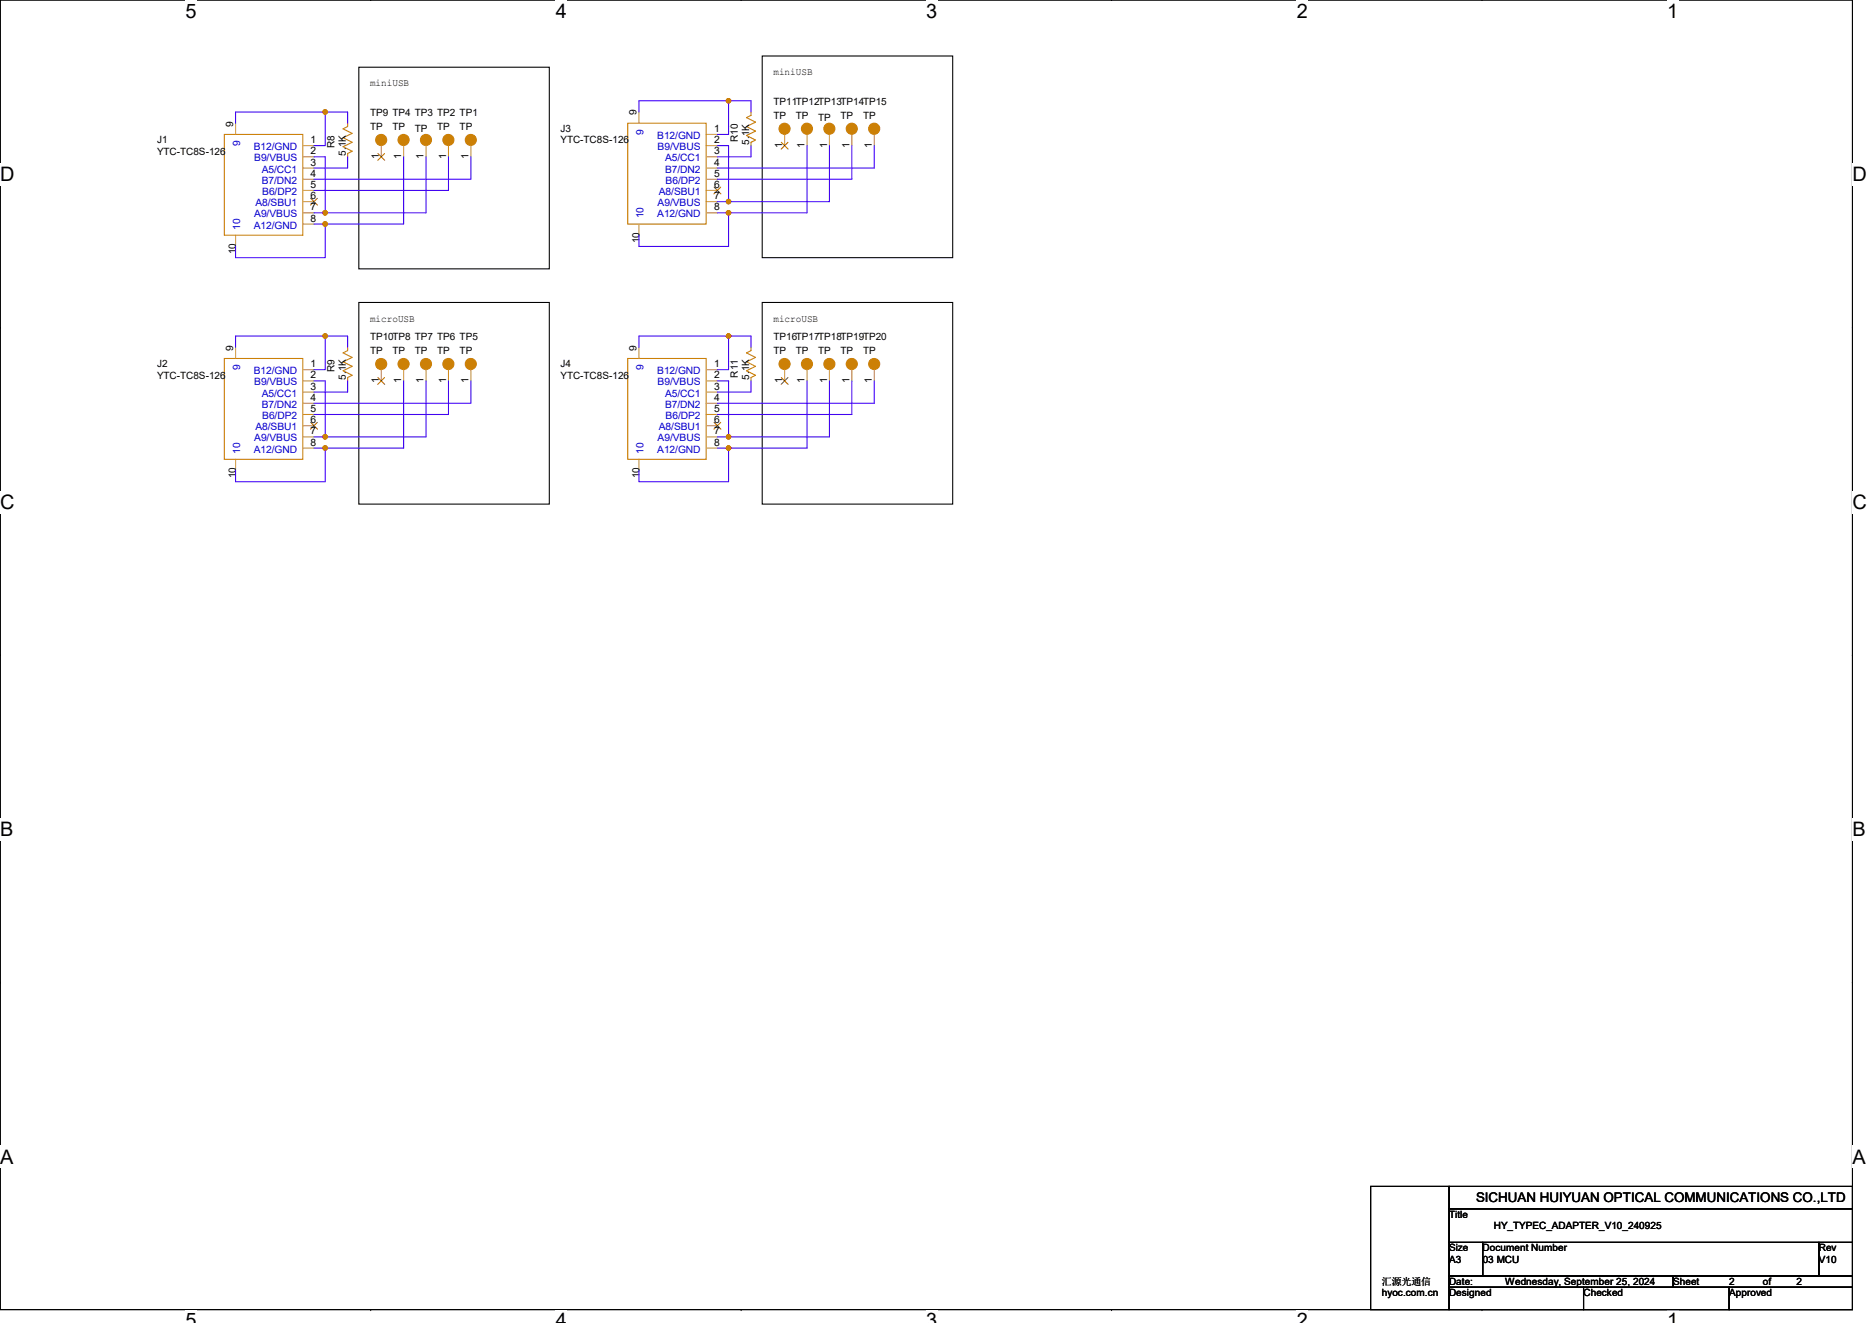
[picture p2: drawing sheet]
<svg xmlns="http://www.w3.org/2000/svg" width="297mm" height="210mm" viewBox="0 0 297 210" stroke-linecap="round" stroke-linejoin="round" font-family="sans-serif">
<path d="M0 0h293.9v207.9h-293.9z" fill="none" stroke="#000" stroke-width=".17"/>
<g fill="#fff">
<path d="M29.4 0h1.8v3.5h-1.8z"/>
<path d="M29.4 207.9h1.8v2h-1.8z"/>
</g>
<path d="M58.8 0h.1M58.8 207.9h.1" fill="none" stroke="#000" stroke-width=".17"/>
<g fill="#fff">
<path d="M88.2 0h1.8v3.5h-1.8z"/>
<path d="M88.2 207.9h1.8v2h-1.8z"/>
</g>
<path d="M117.6 0h.1M117.6 207.9h.1" fill="none" stroke="#000" stroke-width=".17"/>
<g fill="#fff">
<path d="M147 0h1.7v3.5h-1.7z"/>
<path d="M147 207.9h1.7v2h-1.7z"/>
</g>
<path d="M176.4 0h.1M176.4 207.9h.1" fill="none" stroke="#000" stroke-width=".17"/>
<g fill="#fff">
<path d="M205.8 0h1.7v3.5h-1.7z"/>
<path d="M205.8 207.9h1.7v2h-1.7z"/>
</g>
<path d="M235.2 0h.1M235.2 207.9h.1" fill="none" stroke="#000" stroke-width=".17"/>
<g fill="#fff">
<path d="M264.5 0h1.8v3.5h-1.8z"/>
<path d="M264.5 207.9h1.8v2h-1.8z"/>
<path d="M0 26h2.3v3.5h-2.3z"/>
<path d="M293.9 26h2.3v3.5h-2.3z"/>
<path d="M0 77.9h2.3v3.5h-2.3z"/>
<path d="M293.9 77.9h2.3v3.5h-2.3z"/>
</g>
<path d="M0 52h.1M293.9 52h.1" fill="none" stroke="#000" stroke-width=".17"/>
<g fill="#fff">
<path d="M0 129.9h2.1v3.5h-2.1z"/>
<path d="M293.9 129.9h2.1v3.5h-2.1z"/>
</g>
<path d="M0 103.9h.1M293.9 103.9h.1" fill="none" stroke="#000" stroke-width=".17"/>
<g fill="#fff">
<path d="M0 181.9h2.2v3.5h-2.2z"/>
<path d="M293.9 181.9h2.2v3.5h-2.2z"/>
</g>
<g fill="none" stroke="#000" stroke-width=".17">
<path d="M56.9 10.7h30.3v32h-30.3zM120.9 8.9h30.3v32h-30.3zM56.9 48h30.3v32h-30.3zM120.9 48h30.3v32h-30.3zM0 155.9h.1M293.9 155.9h.1M229.9 188.3h64v3.6h-64zM229.9 191.9h64v5.3h-64zM229.9 197.2h5.4v5.3h-5.4zM235.3 197.2h53.3v5.3h-53.3zM288.6 197.2h5.3v5.3h-5.3zM229.9 202.5h35.6v1.8h-35.6z"/>
<path d="M265.5 202.5h28.4v1.8h-28.4z"/>
</g>
<path d="M217.9 188.6h11.7v10.7h-11.7z" fill="#fff"/>
<path d="M217.5 188.3h12.4v19.6h-12.4zM229.9 188.3h64v3.6h-64zM229.9 191.9h64v5.3h-64zM229.9 197.2h5.4v5.3h-5.4zM235.3 197.2h53.3v5.3h-53.3zM288.6 197.2h5.3v5.3h-5.3zM229.9 204.3h21.4v3.6h-21.4zM229.9 202.5h35.6v1.8h-35.6zM251.3 204.3h23.1v3.6h-23.1zM265.5 202.5h28.4v1.8h-28.4zM274.4 204.3h19.5v3.6h-19.5z" fill="none" stroke="#000" stroke-width=".17"/>
<path d="M217.9 188.6h11.7v10.7h-11.7z" fill="#fff"/>
<path d="M217.5 188.3h12.4v19.6h-12.4zM229.9 188.3h64v3.6h-64zM229.9 191.9h64v5.3h-64zM229.9 197.2h5.4v5.3h-5.4zM235.3 197.2h53.3v5.3h-53.3zM288.6 197.2h5.3v5.3h-5.3zM229.9 204.3h21.4v3.6h-21.4zM229.9 202.5h35.6v1.8h-35.6zM251.3 204.3h23.1v3.6h-23.1zM265.5 202.5h28.4v1.8h-28.4zM274.4 204.3h19.5v3.6h-19.5z" fill="none" stroke="#000" stroke-width=".17"/>
<path d="M217.9 188.6h11.7v10.7h-11.7z" fill="#fff"/>
<path d="M217.5 188.3h12.4v19.6h-12.4zM229.9 204.3h21.4v3.6h-21.4zM251.3 204.3h23.1v3.6h-23.1zM274.4 204.3h19.5v3.6h-19.5z" fill="none" stroke="#000" stroke-width=".17"/>
<g fill="#cc8006" stroke="#cc8006" stroke-width=".17">
<circle cx="131.6" cy="57.8" r=".88"/>
<circle cx="131.6" cy="20.4" r=".88"/>
<circle cx="67.6" cy="22.2" r=".88"/>
<circle cx="60.5" cy="22.2" r=".88"/>
<circle cx="67.6" cy="57.8" r=".88"/>
<circle cx="124.5" cy="57.8" r=".88"/>
<circle cx="124.5" cy="20.4" r=".88"/>
<circle cx="74.7" cy="22.2" r=".88"/>
<circle cx="71.1" cy="22.2" r=".88"/>
<circle cx="135.2" cy="57.8" r=".88"/>
<circle cx="135.2" cy="20.4" r=".88"/>
<circle cx="71.1" cy="57.8" r=".88"/>
<circle cx="128" cy="57.8" r=".88"/>
<circle cx="128" cy="20.4" r=".88"/>
<circle cx="64" cy="22.2" r=".88"/>
<circle cx="60.5" cy="57.8" r=".88"/>
<circle cx="138.7" cy="57.8" r=".88"/>
<circle cx="138.7" cy="20.4" r=".88"/>
<circle cx="64" cy="57.8" r=".88"/>
<circle cx="74.7" cy="57.8" r=".88"/>
</g>
<g fill="none" stroke="#a84" stroke-width=".17">
<path d="M37.4 19.6v1.7M55.2 19.6h.1M101.4 17.8v1.8M119.2 17.8h.1M37.4 37.3v1.8M48 23.1h1.8M48 24.9h1.8M48 26.7h1.8M48 28.4h1.8M48 30.2h1.8M48 32h1.8M48 33.8h1.8"/>
<path d="M48 35.6h1.8M55.2 24.9h.1M60.5 23.1v1.8M64 23.1v1.8M67.6 23.1v1.8M71.2 23.1v1.8M74.7 23.1v1.8M101.4 35.6v1.7M112.1 21.3h1.7M112.1 23.1h1.7M112.1 24.9h1.7M112.1 26.7h1.7"/>
<path d="M112.1 28.4h1.7M112.1 30.2h1.7M112.1 32h1.7M112.1 33.8h1.7M119.2 23.1h.1M124.5 21.3v1.8M128.1 21.3v1.8M131.6 21.3v1.8M135.2 21.3v1.8M138.7 21.3v1.8M37.4 55.1v1.8M48 58.7h1.8"/>
<path d="M55.2 55.1h.1M60.5 58.7v1.8M64 58.7v1.8M67.6 58.7v1.8M71.2 58.7v1.8M74.7 58.7v1.8M101.4 55.1v1.8M112.1 58.7h1.7M119.2 55.1h.1M124.5 58.7v1.8M128.1 58.7v1.8M131.6 58.7v1.8"/>
<path d="M135.2 58.7v1.8M138.7 58.7v1.8M37.4 72.9v1.8M48 60.5h1.8M48 62.2h1.8M48 64h1.8M48 65.8h1.8M48 67.6h1.8M48 69.3h1.8M48 71.1h1.8M55.2 60.5h.1M101.4 72.9v1.8"/>
<path d="M112.1 60.5h1.7M112.1 62.2h1.7M112.1 64h1.7M112.1 65.8h1.7M112.1 67.6h1.7M112.1 69.3h1.7M112.1 71.1h1.7M119.2 60.5h.1"/>
</g>
<g fill="none" stroke="#804000" stroke-width=".16">
<path d="M49.3 31.5l1.1 1.1M50.4 31.5l-1.1 1.1M60 24.4l1 1M61 24.4l-1.1 1M113.3 29.7l1.1 1.1M114.4 29.7l-1.1 1.1M124 22.6l1 1.1M125 22.6l-1.1 1.1M60 59.9l1 1.1M61 59.9l-1.1 1.1M124 59.9l1 1.1M125 59.9l-1.1 1.1"/>
<path d="M49.3 67l1.1 1.1M50.4 67l-1.1 1.1M113.3 67l1.1 1.1M114.4 67l-1.1 1.1"/>
</g>
<path d="M55.2 19.6v.5l-.8 .3 1.5 .8-1.5 .7 1.5 .7-1.5 .7 1.5 .7-.7 .4v.5M99.6 19.6h12.5v16h-12.5zM119.2 17.8v.5l-.8 .4 1.5 .7-1.5 .7 1.5 .7-1.5 .7 1.5 .7-.7 .4v.5M35.6 21.3h12.4v16h-12.4zM35.6 56.9h12.4v16h-12.4zM55.2 55.1v.5l-.8 .4 1.5 .7-1.5 .7 1.5 .7-1.5 .7 1.5 .8-.7 .3v.6M99.6 56.9h12.5v16h-12.5zM119.2 55.1v.5l-.8 .4 1.5 .7-1.5 .7 1.5 .7-1.5 .7 1.5 .8-.7 .3v.6" fill="none" stroke="#cc8006" stroke-width=".17"/>
<g fill="none" stroke="#4200ff" stroke-width=".17">
<path d="M51.6 17.8h-14.2v1.8M51.6 17.8v5.3h-1.8M51.6 17.8h3.6v1.8M115.6 16h3.6v1.8M115.6 16h-14.2v1.8M115.6 16v5.3h-1.8M49.8 35.6h1.8M49.8 24.9h1.8v8.9M49.8 33.8h1.8M51.6 35.6v5.3h-14.2v-1.8M55.2 24.9v1.8h-5.4M64 24.9v10.7h-12.4"/>
<path d="M67.6 24.9v8.9h-16M71.2 24.9v5.3h-21.4M74.7 24.9v3.5h-24.9M113.8 32h1.8M113.8 23.1h1.8v8.9M113.8 33.8h1.8M115.6 33.8v5.3h-14.2v-1.8M119.2 23.1v1.8h-5.4M128.1 23.1v10.7h-12.5M131.6 23.1v8.9h-16M135.2 23.1v5.3h-21.4M138.7 23.1v3.6h-24.9"/>
<path d="M51.6 53.3h-14.2v1.8M51.6 53.3v5.4h-1.8M51.6 53.3h3.6v1.8M115.6 53.3h3.6v1.8M115.6 53.3h-14.2v1.8M115.6 53.3v5.4h-1.8M49.8 60.5h1.8v8.8M49.8 69.3h1.8M49.8 71.1h1.8M51.6 71.1v5.4h-14.2v-1.8M55.2 60.5v1.7h-5.4M64 60.5v10.6h-12.4"/>
<path d="M67.6 60.5v8.8h-16M71.2 60.5v5.3h-21.4M74.7 60.5v3.5h-24.9M113.8 69.3h1.8M113.8 60.5h1.8v8.8M113.8 71.1h1.8M115.6 71.1v5.4h-14.2v-1.8M119.2 60.5v1.7h-5.4M128.1 60.5v10.6h-12.5M131.6 60.5v8.8h-16M135.2 60.5v5.3h-21.4M138.7 60.5v3.5h-24.9"/>
</g>
<g fill="#f00" stroke="#f00" stroke-width=".17">
<circle cx="51.6" cy="35.5" r=".35"/>
<circle cx="51.6" cy="17.8" r=".35"/>
<circle cx="51.6" cy="33.8" r=".35"/>
<circle cx="51.6" cy="53.3" r=".35"/>
<circle cx="51.6" cy="69.3" r=".35"/>
<circle cx="51.6" cy="71.1" r=".35"/>
<circle cx="115.6" cy="16" r=".35"/>
<circle cx="115.6" cy="32" r=".35"/>
<circle cx="115.6" cy="33.8" r=".35"/>
<circle cx="115.6" cy="53.3" r=".35"/>
<circle cx="115.6" cy="69.3" r=".35"/>
<circle cx="115.6" cy="71.1" r=".35"/>
</g>
<g font-size="3.2">
<text x="29.4" y="2.8">5</text>
<text x="88.2" y="2.8">4</text>
<text x="147" y="2.8">3</text>
<text x="205.8" y="2.8">2</text>
<text x="264.5" y="2.8">1</text>
<text x="0" y="28.8">D</text>
<text x="293.9" y="28.8">D</text>
<text x="0" y="80.8">C</text>
<text x="293.9" y="80.8">C</text>
<text x="0" y="132.7">B</text>
<text x="293.9" y="132.7">B</text>
<text x="0" y="184.7">A</text>
<text x="293.9" y="184.7">A</text>
<text x="29.4" y="210.7">5</text>
<text x="88.2" y="210.7">4</text>
<text x="147" y="210.7">3</text>
<text x="205.8" y="210.7">2</text>
<text x="264.5" y="210.7">1</text>
</g>
<text font-size="2.1" x="234.2" y="190.7">SICHUAN HUIYUAN OPTICAL COMMUNICATIONS CO.,LTD</text>
<g font-size="1.6">
<text x="122.7" y="11.9">miniUSB</text>
<text x="58.7" y="13.7">miniUSB</text>
<text x="122.7" y="16.7">TP11TP12TP13TP14TP15</text>
<text x="24.9" y="22.8">J1</text>
<text x="37" y="20.1" transform="rotate(-90 37 20.1)">9</text>
<text x="49.3" y="22.7">1</text>
<text x="53.1" y="23.5" transform="rotate(-90 53.1 23.5)">R8</text>
<text x="58.7" y="18.5">TP9 TP4 TP3 TP2 TP1</text>
<text x="58.7" y="20.6">TP</text>
<text x="62.3" y="20.6">TP</text>
<text x="65.8" y="21">TP</text>
<text x="69.4" y="20.6">TP</text>
<text x="72.9" y="20.6">TP</text>
<text x="88.9" y="21">J3</text>
<text x="88.9" y="22.8">YTC-TC8S-126</text>
<text x="101" y="18.3" transform="rotate(-90 101 18.3)">9</text>
<text x="113.3" y="21">1</text>
<text x="113.3" y="22.7">2</text>
<text x="117.1" y="22.6" transform="rotate(-90 117.1 22.6)">R10</text>
<text x="118.9" y="22.9" transform="rotate(-90 118.9 22.9)">5.1K</text>
<text x="122.7" y="18.8">TP</text>
<text x="124.1" y="23.5" transform="rotate(-90 124.1 23.5)">1</text>
<text x="126.3" y="18.8">TP</text>
<text x="127.7" y="23.5" transform="rotate(-90 127.7 23.5)">1</text>
<text x="129.8" y="19.2">TP</text>
<text x="131.2" y="23.5" transform="rotate(-90 131.2 23.5)">1</text>
<text x="133.4" y="18.8">TP</text>
<text x="134.8" y="23.5" transform="rotate(-90 134.8 23.5)">1</text>
<text x="136.9" y="18.8">TP</text>
<text x="138.3" y="23.5" transform="rotate(-90 138.3 23.5)">1</text>
<text x="24.9" y="24.5">YTC-TC8S-126</text>
<text x="49.3" y="26.3">3</text>
<text x="49.3" y="28.1">4</text>
<text x="49.3" y="29.8">5</text>
<text x="49.3" y="24.5">2</text>
<text x="54.9" y="24.7" transform="rotate(-90 54.9 24.7)">5.1K</text>
<text x="60.1" y="25.3" transform="rotate(-90 60.1 25.3)">1</text>
<text x="63.7" y="25.3" transform="rotate(-90 63.7 25.3)">1</text>
<text x="67.2" y="25.3" transform="rotate(-90 67.2 25.3)">1</text>
<text x="70.8" y="25.3" transform="rotate(-90 70.8 25.3)">1</text>
<text x="74.3" y="25.3" transform="rotate(-90 74.3 25.3)">1</text>
<text x="113.3" y="29.8">6</text>
<text x="113.3" y="24.5">3</text>
<text x="113.3" y="26.3">4</text>
<text x="113.3" y="28.1">5</text>
<text x="49.3" y="31.6">6</text>
<text x="49.3" y="35.2">8</text>
<text x="49.3" y="33.4">7</text>
<text x="113.3" y="33.4">8</text>
<text x="113.3" y="31.6">7</text>
<text x="37.4" y="40.4" transform="rotate(-90 37.4 40.4)">10</text>
<text x="101.4" y="38.6" transform="rotate(-90 101.4 38.6)">10</text>
<text x="58.7" y="51">microUSB</text>
<text x="122.7" y="51">microUSB</text>
<text x="24.9" y="58.3">J2</text>
<text x="37" y="55.6" transform="rotate(-90 37 55.6)">9</text>
<text x="49.3" y="58.3">1</text>
<text x="53.1" y="59" transform="rotate(-90 53.1 59)">R9</text>
<text x="58.7" y="54">TP10TP8 TP7 TP6 TP5</text>
<text x="58.7" y="56.2">TP</text>
<text x="62.3" y="56.2">TP</text>
<text x="65.8" y="56.2">TP</text>
<text x="69.4" y="56.2">TP</text>
<text x="72.9" y="56.2">TP</text>
<text x="88.9" y="58.3">J4</text>
<text x="101" y="55.6" transform="rotate(-90 101 55.6)">9</text>
<text x="113.3" y="58.3">1</text>
<text x="117.1" y="59.9" transform="rotate(-90 117.1 59.9)">R11</text>
<text x="122.7" y="54">TP16TP17TP18TP19TP20</text>
<text x="122.7" y="56.2">TP</text>
<text x="126.3" y="56.2">TP</text>
<text x="129.8" y="56.2">TP</text>
<text x="133.4" y="56.2">TP</text>
<text x="136.9" y="56.2">TP</text>
<text x="24.9" y="60.1">YTC-TC8S-126</text>
<text x="49.3" y="61.8">3</text>
<text x="49.3" y="63.6">4</text>
<text x="49.3" y="65.4">5</text>
<text x="49.3" y="60.1">2</text>
<text x="54.9" y="60.3" transform="rotate(-90 54.9 60.3)">5.1K</text>
<text x="60.1" y="60.8" transform="rotate(-90 60.1 60.8)">1</text>
<text x="63.7" y="60.8" transform="rotate(-90 63.7 60.8)">1</text>
<text x="67.2" y="60.8" transform="rotate(-90 67.2 60.8)">1</text>
<text x="70.8" y="60.8" transform="rotate(-90 70.8 60.8)">1</text>
<text x="74.3" y="60.8" transform="rotate(-90 74.3 60.8)">1</text>
<text x="88.9" y="60.1">YTC-TC8S-126</text>
<text x="113.3" y="61.8">3</text>
<text x="113.3" y="63.6">4</text>
<text x="113.3" y="65.4">5</text>
<text x="113.3" y="60.1">2</text>
<text x="118.9" y="60.3" transform="rotate(-90 118.9 60.3)">5.1K</text>
<text x="124.1" y="60.8" transform="rotate(-90 124.1 60.8)">1</text>
<text x="127.7" y="60.8" transform="rotate(-90 127.7 60.8)">1</text>
<text x="131.2" y="60.8" transform="rotate(-90 131.2 60.8)">1</text>
<text x="134.8" y="60.8" transform="rotate(-90 134.8 60.8)">1</text>
<text x="138.3" y="60.8" transform="rotate(-90 138.3 60.8)">1</text>
<text x="49.3" y="67.2">6</text>
<text x="49.3" y="70.7">8</text>
<text x="49.3" y="69">7</text>
<text x="113.3" y="67.2">6</text>
<text x="113.3" y="70.7">8</text>
<text x="113.3" y="69">7</text>
<text x="37.4" y="75.9" transform="rotate(-90 37.4 75.9)">10</text>
<text x="101.4" y="75.9" transform="rotate(-90 101.4 75.9)">10</text>
<text x="229.9" y="193.3">Title</text>
<text x="237" y="195.1">HY_TYPEC_ADAPTER_V10_240925</text>
<text x="219.3" y="203.9">汇源光通信</text>
<text x="229.9" y="200.4">A3</text>
<text x="229.9" y="198.6">Size</text>
<text x="229.9" y="203.9">Date:</text>
<text x="235.3" y="198.6">Document Number</text>
<text x="235.3" y="200.4">03 MCU</text>
<text x="238.8" y="203.9">Wednesday, September 25, 2024</text>
<text x="265.5" y="203.9">Sheet</text>
<text x="274.4" y="203.9">2</text>
<text x="279.7" y="203.9">of</text>
<text x="285" y="203.9">2</text>
<text x="288.6" y="198.6">Rev</text>
<text x="288.6" y="200.4">V10</text>
<text x="219.3" y="205.7">hyoc.com.cn</text>
<text x="229.9" y="205.7">Designed</text>
<text x="251.3" y="205.7">Checked</text>
<text x="274.4" y="205.7">Approved</text>
</g>
<g font-size="1.6" fill="#00c">
<text x="38.1" y="23.1" transform="rotate(-90 38.1 23.1)">9</text>
<text x="40.3" y="23.8">B12/GND</text>
<text x="102.1" y="21.4" transform="rotate(-90 102.1 21.4)">9</text>
<text x="104.3" y="22.1">B12/GND</text>
<text x="104.3" y="23.8">B9/VBUS</text>
<text x="40.3" y="25.6">B9/VBUS</text>
<text x="41.5" y="27.4">A5/CC1</text>
<text x="41.5" y="29.2">B7/DN2</text>
<text x="105.5" y="25.6">A5/CC1</text>
<text x="105.5" y="27.4">B7/DN2</text>
<text x="105.6" y="29.2">B6/DP2</text>
<text x="40.3" y="34.5">A9/VBUS</text>
<text x="40.5" y="32.7">A8/SBU1</text>
<text x="41.6" y="30.9">B6/DP2</text>
<text x="102.1" y="34.7" transform="rotate(-90 102.1 34.7)">10</text>
<text x="104.3" y="34.5">A12/GND</text>
<text x="104.3" y="32.7">A9/VBUS</text>
<text x="104.5" y="30.9">A8/SBU1</text>
<text x="38.1" y="36.4" transform="rotate(-90 38.1 36.4)">10</text>
<text x="40.3" y="36.3">A12/GND</text>
<text x="38.1" y="58.7" transform="rotate(-90 38.1 58.7)">9</text>
<text x="40.3" y="59.4">B12/GND</text>
<text x="102.1" y="58.7" transform="rotate(-90 102.1 58.7)">9</text>
<text x="104.3" y="59.4">B12/GND</text>
<text x="40.3" y="61.2">B9/VBUS</text>
<text x="41.5" y="62.9">A5/CC1</text>
<text x="41.5" y="64.7">B7/DN2</text>
<text x="104.3" y="61.2">B9/VBUS</text>
<text x="105.5" y="62.9">A5/CC1</text>
<text x="105.5" y="64.7">B7/DN2</text>
<text x="40.3" y="71.8">A12/GND</text>
<text x="40.3" y="70.1">A9/VBUS</text>
<text x="40.5" y="68.3">A8/SBU1</text>
<text x="41.6" y="66.5">B6/DP2</text>
<text x="104.3" y="71.8">A12/GND</text>
<text x="104.3" y="70.1">A9/VBUS</text>
<text x="104.5" y="68.3">A8/SBU1</text>
<text x="105.6" y="66.5">B6/DP2</text>
<text x="38.1" y="72" transform="rotate(-90 38.1 72)">10</text>
<text x="102.1" y="72" transform="rotate(-90 102.1 72)">10</text>
</g>
</svg>
